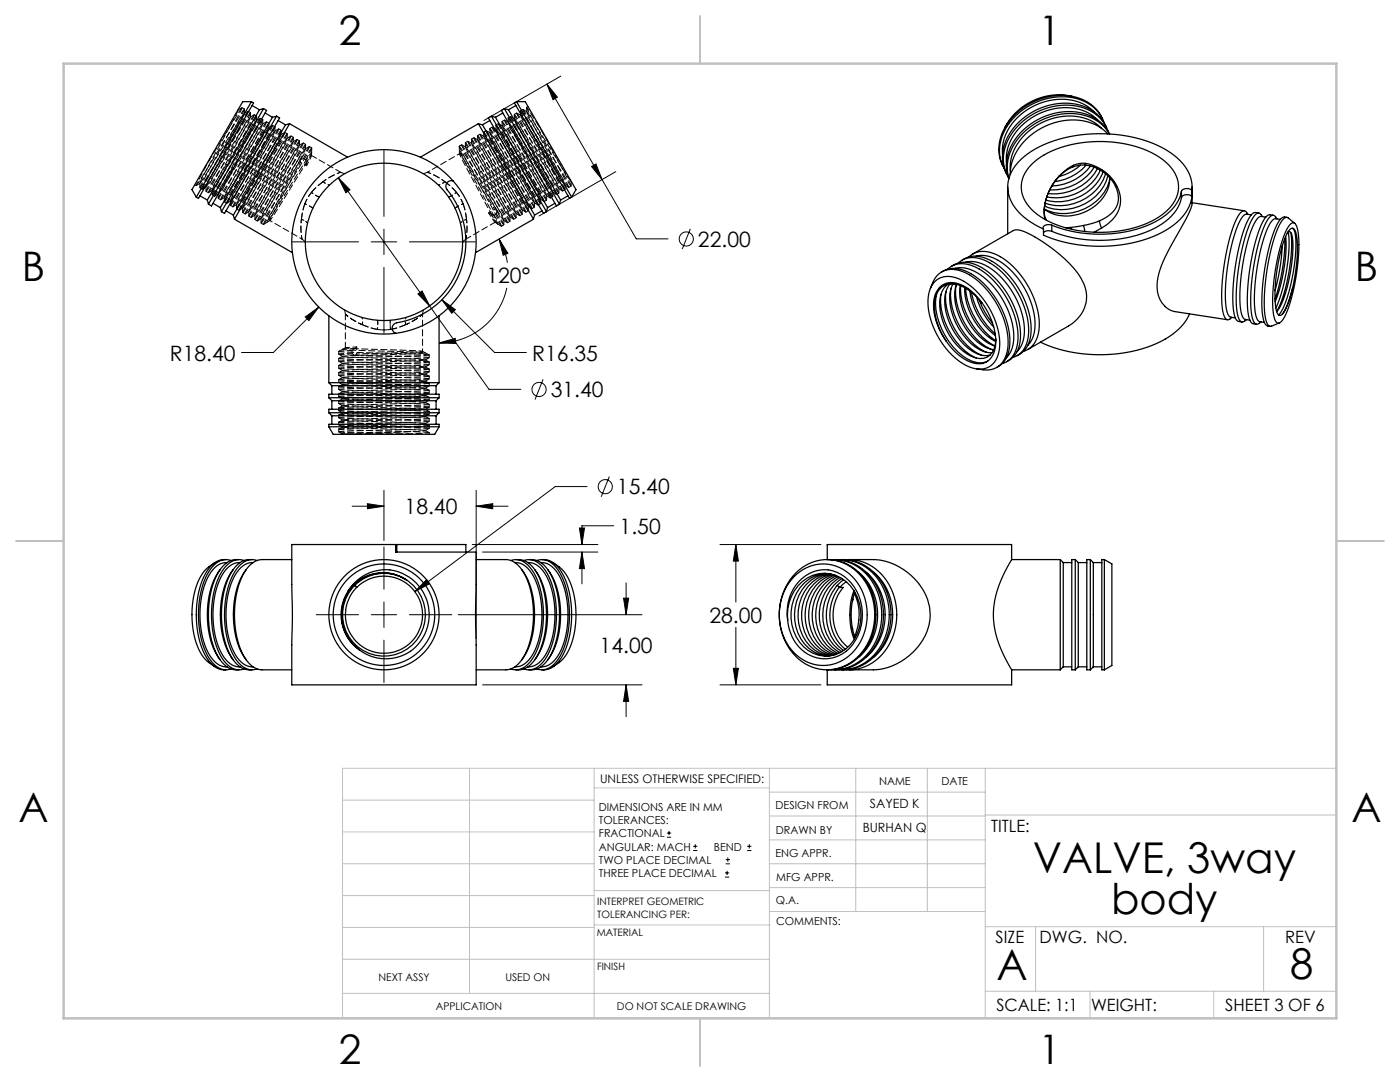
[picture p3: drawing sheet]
<svg xmlns="http://www.w3.org/2000/svg" width="279mm" height="216mm" viewBox="0 0 279 216" stroke-linecap="round" stroke-linejoin="round" font-family="sans-serif">
<g fill="none" stroke="#000" stroke-width=".2">
<path d="M109.2 16.8l2 2.6-.8 .5zM109.2 16.8l17.8 30.9h6.3M111.9 15.2l-15.3 8.8M67.5 35.5l2.3 2.4-.8 .6zM67.5 35.5l30.1 42.2h6.3M76.6 30v13.2M118.1 33.2l.8-.5 1.3 3.1zM122.9 34.2l-15.3 8.9M58.4 48.3h13.1M74.1 48.3h5.1M76.6 45.7v5.1M76.6 53.3v13.2"/>
<path d="M81.7 48.3h13.2M83.4 58.7l.8-.6 1.5 2.9zM88.2 59.8l10.5 10.5h6.4M88.2 59.8l2.7 2-.7 .7zM99.6 47.7l1.8 2.8-1 .4zM99.6 47.7a13.8 13.8 0 0 1 1.7 4.7M101.1 57.5a13.8 13.8 0 0 1-13.5 10.9M137.8 45.7l-1.6 4M60.9 63.2l2.7-1.9-2 2.7zM63.6 61.3l-9 9h-6.4M87.6 68.4l3.2-.9 .2 1zM108.4 75.7l-1.6 4"/>
<path d="M76.6 97.8v10M95 97.8v29.6M117.2 97.1h-6.4l-28 20.9M121.6 95.1l-1.6 4M70.3 101h6.3M73.3 100.5l3.3 .5-3.3 .5zM76.6 109.1v8.5M85.1 115.7l.6 .8-2.9 1.5zM94.2 108.7h25.1M95 101h6.4M95 101l3.3-.5v1zM96.3 110.2h23"/>
<path d="M115.6 105.4h1l-.5 3.3zM116.1 110.2l.5 3.3h-1zM116.1 110.2v6.3M122.5 104.9h-6.4v3.8M124.4 119.4h1.1l-.5 3.3zM125 116.3v6.4M143.7 108.7h20.1M146.9 108.7l.5 3.3h-1.1zM146.9 108.7v11.4M63.1 122.7h8.4M74.1 122.7h5.1M76.6 120.1v5.1"/>
<path d="M76.6 127.7v8.5M81.7 122.7h8.5M91.4 122.7h36.7M96.3 136.7h31.8M125 136.7l.5 3.3h-1.1zM125 136.7v6.3M143.7 136.7h20.1M146.3 133.4h1.1l-.5 3.3zM146.9 125.2v11.5M133.1 167.1h.8M133.1 166.2h.8M133.5 165.8v.8"/>
<path d="M138.3 169.7h.9M138.3 168.9h.9M138.8 168.5v.8M144.7 175h.8M144.7 174.2h.8M144.8 172.4h.9M144.8 171.5h.9M145.1 173.8v.8M145.3 171.1v.8M149.1 169.7h.9M149.1 168.9h.9M149.5 168.5v.8"/>
<circle cx="137" cy="47.7" r="1.41"/>
<circle cx="107.6" cy="77.7" r="1.41"/>
<circle cx="120.8" cy="97.1" r="1.41"/>
</g>
<g fill="none" stroke="#c0c0c0" stroke-width=".2">
<path d="M68.4 159.7h50.2M93.7 153.3v44.9M118.6 153.3v49.9M118.6 157.2h34.9M153.5 153.3v49.9M153.5 158.1h43.1M170.8 153.3v28.6M185.1 153.3v28.6M196.6 153.3v49.9M266.7 153.3h-198.3v49.9M68.4 178.7h50.2M68.4 172.4h50.2"/>
<path d="M68.4 166h50.2M118.6 177.7h35.1M153.5 167.6h43.1M153.5 162.8h43.1M153.5 172.4h43.1M153.5 177.1h43.1M196.6 162.6h70.1M68.4 198.2h85.1M68.4 185.1h50.2M68.4 191.4h50.2M118.6 191.4h34.9M118.6 184.6h35.1"/>
<path d="M153.7 181.9h42.9M196.6 197.8h70.1M196.6 184.9h70.1M206.7 184.9v12.9M217.5 197.8v5.4M242.2 197.8v5.4M252.2 184.9v12.9"/>
</g>
<path d="M139.7 3.2v9.5M3.2 107.9h9.5M266.7 107.9h9.5M139.7 203.2v9.5" fill="none" stroke="#c0c0c0" stroke-width=".25"/>
<path d="M12.7 12.7h254v190.5h-254z" fill="none" stroke="#c0c0c0" stroke-width=".5"/>
<path d="M115.6 105.4h1l-.5 3.3zM116.1 110.2l.5 3.3h-1zM85.1 115.7l-2.3 2.3 2.9-1.5zM124.4 119.4h1.1l-.5 3.3zM125 136.7l.5 3.3h-1.1zM95 101l3.3-.5v1zM73.3 100.5l3.3 .5-3.3 .5zM67.5 35.5l1.5 3 .8-.6zM83.4 58.7l2.3 2.3-1.5-2.9zM109.2 16.8l2 2.6-.8 .5zM118.1 33.2l.8-.5 1.3 3.1zM88.2 59.8l2 2.7 .7-.7zM87.6 68.4l3.2-.9 .2 1zM99.6 47.7l1.8 2.8-1 .4zM60.9 63.2l.7 .8 2-2.7zM146.9 108.7l.5 3.3h-1.1zM146.3 133.4h1.1l-.5 3.3z" fill="#000"/>
<g fill="none" stroke="#000" stroke-width=".25">
<path d="M214 19.2a12.2 12.2 0 0 0-13.4 6.2M39.9 39.1l1.5 .8M41.4 39.9l.2 .8M50.2 20.3h-1.8l-.8 1.5-9.3 16 .9 1.5M50.2 20.3l-11 19M50.2 20.3l.4 .2-6.5 11.3-4.5 7.8-.4-.3M50.3 21.1l1.5 .8M51.8 21.9l-10.4 18M52.6 21.7l-11 19M52.6 21.7l.6 .3-3.4 6-7.6 13.1-.6-.4M52.6 21.7l-.8 .2M52.9 22.6l1.5 .8"/>
<path d="M54.4 23.4l-10.4 18M55.2 23.2l-11 19M55.2 23.2l.6 .3-10.5 18.3-.5 .8-.6-.4M55.2 23.2l-.8 .2M55.5 24.1l1.5 .8M57 24.9l-10.4 18M57.8 24.7l-11 19M57.8 24.7l11.6 6.7M57.8 24.7l-.8 .2M90.5 36.1a1.1 1.1 0 0 0-1.3 .4 1.1 1.1 0 0 0 0 1.4 16.4 16.4 0 0 1-10.3 26.6 1.1 1.1 0 0 0-.6 1 1.1 1.1 0 0 0 .7 1M90.5 36.1a18.4 18.4 0 0 0-31.1 5.7 18.4 18.4 0 0 0 19.6 24.7M90.5 36.1a18.4 18.4 0 0 1-11.5 30.4"/>
<path d="M95.5 24.7l11 19M95.5 24.7l-11.6 6.7M95.5 24.7l.8 .2M96.3 24.9l10.4 18M97.8 24.1l-1.5 .8M98.1 23.2l-.6 .3 .2 .5 10.8 18.6 .6-.4M98.1 23.2l11 19M98.1 23.2l.8 .2M98.9 23.4l10.4 18M100.4 22.6l-1.5 .8M100.7 21.7l-.6 .3 5.3 9.4 5.7 9.7 .6-.4M100.7 21.7l11 19"/>
<path d="M100.7 21.7l.8 .2M101.5 21.9l10.4 18M103 21.1l-1.5 .8M103.1 20.3l11 19M103.1 20.3l-.4 .3 11 19 .4-.3M103.1 20.3h1.7l9.9 17 .3 .5-.9 1.5M111.9 39.9l-.2 .8M113.4 39.1l-1.5 .8M201.1 37.3v9.4M201.3 35.6a9.1 9.1 0 0 1 3.1-9.2 12.6 12.6 0 0 1 14.2-2.5l1.7 1.4 1.1 1.4a8.5 8.5 0 0 0-8.4-4.4 12.9 12.9 0 0 0-11.8 8.5l-.4 2.2 .2 1.5 .3 1.2M205.8 32.9a19.1 19.1 0 0 1 13.2-4.7 21 21 0 0 1 13.6 4.1 6.1 6.1 0 0 1 0 10 20.5 20.5 0 0 1-13.6 4.1 20.2 20.2 0 0 1-12.6-4.1 6 6 0 0 1-.6-9.4zM211.4 35.1a10.3 10.3 0 0 0-2.9 8.6"/>
<path d="M211.4 35.1v.1M211.4 35.2a9.4 9.4 0 0 0-2.8 8.2l.1 .3M214.1 33.3a8.1 8.1 0 0 0-2.7 1.9M214.2 33l-1.3 .8-1.5 1.3M214.2 33l-.1 .3M215.6 33a10 10 0 0 1-4.2 2.2M216.5 32.9l-1.2 .1-1.2 .3M216.5 32.9a7.3 7.3 0 0 1 3 1M216.7 32.6l1.5 .4 1.7 .8M216.7 32.6l-1.4 .1-1.1 .3M216.7 32.6l-.2 .3M216.8 33a10.1 10.1 0 0 1-6.3 3.2"/>
<path d="M217.6 33.1a10.1 10.1 0 0 1-7.7 4M218.3 22.3a10.3 10.3 0 0 0-11.7-1.3 10.3 10.3 0 0 0-6.5 9.7M218.4 33.4a10 10 0 0 1-8.9 4.5M219 33.6a9.8 9.8 0 0 1-9.8 5M219.1 24a10.3 10.3 0 0 0-11.7-1.3 10.3 10.3 0 0 0-6.5 9.7M219.5 33.9a7.6 7.6 0 0 1 3.2 3.3M219.6 33.9a9.7 9.7 0 0 1-10.7 5.4M219.9 33.8a6.8 6.8 0 0 1 3.3 8.3 7.7 7.7 0 0 1-3.3 3.4M219.9 33.8l-.4 .1M219.9 25.6a10.3 10.3 0 0 0-11.8-1.2 10.3 10.3 0 0 0-6.5 9.7M220.1 23.8a8.3 8.3 0 0 0-7.8-4.8 13 13 0 0 0-12.6 8.6 7.4 7.4 0 0 0 .4 5.5M220.1 34.3a9.6 9.6 0 0 1-11.4 5.6"/>
<path d="M220.3 24.5a8.2 8.2 0 0 0-7.8-5.2 13 13 0 0 0-12.7 8.6 7.4 7.4 0 0 0 .6 5.8M220.6 34.7a9.5 9.5 0 0 1-12 5.8M220.8 25.5a8.3 8.3 0 0 0-7.8-4.9 13 13 0 0 0-12.6 8.5 7.5 7.5 0 0 0 .5 5.6M221.1 26.7a10.5 10.5 0 0 0-11.6-1.9 11.4 11.4 0 0 0-7.9 9.9v.1M221.1 35.1a9.5 9.5 0 0 1-10.7 6.6l-1.9-.6M221.1 26.1a8.2 8.2 0 0 0-7.9-5.1 13 13 0 0 0-12.6 8.5 7.4 7.4 0 0 0 .6 5.9M221.5 35.4a7.7 7.7 0 0 1-5.8 7.2 7.7 7.7 0 0 1-7.3-.9 9.6 9.6 0 0 0 13-5.5l.1-.5M222.6 37.1l.1 .1M222.7 37.2a4.5 4.5 0 0 1-2.4 6.4l-.9 .5M235.8 39.4a1.4 1.4 0 0 1 2.1-.2 10 10 0 0 1-6 7.2 29.3 29.3 0 0 1-23.7 .5v-1.2M235.8 38.2a1.4 1.4 0 0 1 2.1-.2 8.2 8.2 0 0 0-4.3-7.5 27.7 27.7 0 0 0-20-3.3 18.4 18.4 0 0 0-10.9 5.8 6.8 6.8 0 0 0 1 9.7l2 1.6 2.5 1.4M235.8 39.4a9 9 0 0 1-5.4 6.2 26.2 26.2 0 0 1-20.5 .6"/>
<path d="M235.8 38.2a9 9 0 0 1-5.4 6.1 26.2 26.2 0 0 1-20.5 .6M235.8 38.2v1.2M237.9 37.3v3.3a22 22 0 0 1-2.9 6.2 27.9 27.9 0 0 0-4 9.4 5 5 0 0 0 3.5 6l10.5 1.6M42.5 40.6l1.5 .8M44 41.4l.2 .8M45.1 42.1l1.5 .8M46.6 42.9l.2 .8M46.8 43.7l11.6 6.7M106.5 43.7l-11.6 6.7M106.7 42.9l-.2 .8M108.2 42.1l-1.5 .8M109.3 41.4l-.2 .8"/>
<path d="M110.8 40.6l-1.5 .8M185.7 57.6l.5-1.2a4.2 4.2 0 0 1 6-2.2 16.4 16.4 0 0 1 8.5 10.8 8.9 8.9 0 0 1-.7 7.3 3.9 3.9 0 0 1-3.8 1.5l-1.3-.2M186.6 56.2a4.4 4.4 0 0 1 5.1-.4 15.4 15.4 0 0 1 7.8 13.8 4 4 0 0 1-5.9 3.7 15.1 15.1 0 0 1-8.1-10.4 7.3 7.3 0 0 1 1.1-6.7zM186.9 58.6a12.5 12.5 0 0 0 3.3 10.7 7.6 7.6 0 0 0 5.8 3.1l1.1-.3M187.3 57.6a6.7 6.7 0 0 0-.6 6.1l.9 2.3 1.2 2.1M187.3 57.6a3.7 3.7 0 0 1 4.9-.6 13.6 13.6 0 0 1 6.5 12.1 3.5 3.5 0 0 1-5.3 3 11 11 0 0 1-4.6-4M187.3 57.6a3.9 3.9 0 0 1 4.8-.4 10.8 10.8 0 0 1 3.9 3.3M187.8 58.7a13.6 13.6 0 0 0 6.7 12.6l.4 .1M187.9 54.3a5.2 5.2 0 0 1 5.9 .3 17 17 0 0 1 7.7 14 5.1 5.1 0 0 1-2.6 4.7M188.8 58.2a13.5 13.5 0 0 0 7 12.7M189.1 53.7a4.6 4.6 0 0 1 5.7-.4 16.8 16.8 0 0 1 8.4 14.4 4.9 4.9 0 0 1-3.2 4.8M189.2 56.7a4.6 4.6 0 0 0-1.7 4.3 12.8 12.8 0 0 0 6.2 10 3.1 3.1 0 0 0 5-2.4v-1.1"/>
<path d="M189.6 56.6a6.1 6.1 0 0 0-.9 5.5 12.6 12.6 0 0 0 6.4 8.5 3.5 3.5 0 0 0 2.5 .2M189.8 57.6a13.6 13.6 0 0 0 6.5 12.4l.6 .3M189.9 53.1a5.2 5.2 0 0 1 6 .3 17 17 0 0 1 7.8 14 5.1 5.1 0 0 1-2.8 4.8M190.2 56.6a7 7 0 0 0-.3 5.4 12.8 12.8 0 0 0 5.6 7.8l.9 .4 1.6 .2M190.5 56.7a3.4 3.4 0 0 0-4 3.3 11.9 11.9 0 0 0 2.3 8.1M190.6 53.6a6.7 6.7 0 0 1 5.8 1.7 16 16 0 0 1 5.9 12.9l-.5 1.8-.9 1.4M190.8 57a13.5 13.5 0 0 0 6.9 12.6l.6 .3M190.9 56.7a10.5 10.5 0 0 0 1.7 8.7 9 9 0 0 0 5.7 4.4M191.3 52.5a4.6 4.6 0 0 1 5.6-.4 16.8 16.8 0 0 1 8.4 14.4 4.9 4.9 0 0 1-3.2 4.8M191.6 57a12.2 12.2 0 0 0 6.6 12h.4M191.7 57a13.6 13.6 0 0 0 6.9 12M192 51.9a5.2 5.2 0 0 1 6 .3 17 17 0 0 1 7.8 14 5.1 5.1 0 0 1-2.8 4.8"/>
<path d="M192.5 57.4a12.6 12.6 0 0 0 6.2 10.7M192.7 52.3a6.6 6.6 0 0 1 5.6 1.7 16.1 16.1 0 0 1 6.1 12.8l-.4 1.8-1 1.6M192.7 57.5a14.1 14.1 0 0 0 6 10.5M193.4 51.2a4.6 4.6 0 0 1 5.6-.3 16.8 16.8 0 0 1 8.4 14.3 4.9 4.9 0 0 1-3.1 4.9M193.6 58.1a13.1 13.1 0 0 0 5.1 8.9M193.9 58.3a14.6 14.6 0 0 0 4.7 8.3M194.1 50.7l8.1-4.7a3.3 3.3 0 0 1 2.9 .5 29 29 0 0 1 10.6 8.9 6.6 6.6 0 0 1-2.5 9.7M194.8 51.1a6.6 6.6 0 0 1 5.6 1.7 16.1 16.1 0 0 1 6.1 12.8l-.4 1.8-1 1.5M194.9 59.2a13.5 13.5 0 0 0 3.4 6M195.4 59.8a14.8 14.8 0 0 0 2.7 4.7M208.7 43.8l.1 .1M209.9 46.2l-.8-.2-.9 .4"/>
<path d="M209.9 44.9a1.2 1.2 0 0 0-1.7 .6v.2M209.9 44.9v1.3M213.7 45.4l-1 .1M213.7 45.4l.2 .4M216.3 45l-2.6 .4M216.3 45l.2 1.2M219.4 44.1l-3.1 .9M219.4 44.1l.5 1.4M219.9 45.5l-1.6 .8M237.9 40.4l10.4 1.7M249.1 42.8l-.3-.4a.77 .77 0 0 0-.8-.3 .77 .77 0 0 0-.6 .6 29.7 29.7 0 0 0-3.3 11.9l-.2 1.7a15.2 15.2 0 0 0 .6 7.1l.3 .3 .4 .1 .7-.5M249.7 42.9l-.9-.2a2.45 2.45 0 0 0-1.6 2 39.1 39.1 0 0 0-2.5 16.8l.4 1.2 .2 .4 1.2 .3"/>
<path d="M251.2 42.5a1.32 1.32 0 0 0-1.8 .8 36.4 36.4 0 0 0-3.3 14.2 14.2 14.2 0 0 0 .6 6.2l.3 .4 .9 .1M252 43.2l-.3-.4a.77 .77 0 0 0-.8-.3 .77 .77 0 0 0-.6 .6 29.7 29.7 0 0 0-3.3 11.9l-.2 1.7a15.2 15.2 0 0 0 .6 7.1l.3 .4h.4l.7-.4M252.6 43.3l-.9-.1a2.45 2.45 0 0 0-1.6 1.9 39.1 39.1 0 0 0-2.5 16.9l.4 1.2 .2 .4 1.2 .3M254.1 43a1.32 1.32 0 0 0-1.8 .8 36.4 36.4 0 0 0-3.3 14.1 14.2 14.2 0 0 0 .6 6.3l.3 .3 .9 .2M254.9 43.7l-.3-.4a.77 .77 0 0 0-.8-.3 .77 .77 0 0 0-.6 .6 29.7 29.7 0 0 0-3.3 11.9l-.2 1.7a15.2 15.2 0 0 0 .6 7.1l.3 .3 .4 .1 .7-.5M255.5 43.8l-.9-.2a2.1 2.1 0 0 0-1.5 1.7 38.2 38.2 0 0 0-2.5 17.4l.5 1.3 .3 .2 .9 .1M255.9 49.1l-.5 4.9-.9 4M256.4 47.6a36.5 36.5 0 0 1-1.9 12M256.6 47.2a30.8 30.8 0 0 1-2.1 13M256.8 43.4l-.4-.1a2.26 2.26 0 0 0-1.7 1.8 41 41 0 0 0-2.7 18 1.94 1.94 0 0 0 1 1.9l.5 .1M257.1 46.3a32.4 32.4 0 0 1-2.5 15.1M257.4 45.9a.66 .66 0 0 1 .7-.3 .66 .66 0 0 1 .5 .7 27.2 27.2 0 0 1-.6 11.2 12.5 12.5 0 0 1-2.2 5.3l-.3 .1h-.3a7.2 7.2 0 0 1-.8-4.4 32.8 32.8 0 0 1 2.5-12z"/>
<path d="M257.6 44.7l.6-.2a2.68 2.68 0 0 1 .9 2.4 37.5 37.5 0 0 1-2.8 16.5l-.5 .6a.73 .73 0 0 1-.8 .5 .73 .73 0 0 1-.6-.7 24 24 0 0 1 .2-10.1l.4-2.5a15 15 0 0 1 2.6-6.5zM257.6 46.4a31.4 31.4 0 0 1-2.8 15.8 16.4 16.4 0 0 0 2.6-7.3 20.7 20.7 0 0 0 .4-8.2l-.4-.5-.5 .2M257.9 45.6a1.29 1.29 0 0 1 .6 1.4 32.8 32.8 0 0 1-2.8 15.2l-.5 .7M258 57.5l-1.1 3.2-1 2M258.4 44.6l-1.3-1.1-.4-.1a3.3 3.3 0 0 0-1.7 2.3 41.7 41.7 0 0 0-2.5 17.5l.3 1.2 .5 .6 .4 .1 1.6-.7M65.6 76.4h22M65.6 79.4h22M65.6 79.4v-.7h22v.7M65.6 63v13.4M65.6 76.4l.6 .6M65.6 79.4l.6 .6M66.2 77h20.8"/>
<path d="M66.2 80h20.8M66.2 77v1.7M66.2 80v1.7M87 77v1.7M87 80v1.7M87.6 63v13.4M87.6 76.4l-.6 .6M87.6 79.4l-.6 .6M213.2 65.1l-8.1 4.6M237.4 62.6a12.8 12.8 0 0 1-7.5 6.3 29.7 29.7 0 0 1-22.3-.6M65.6 82.4v-.7h22v.7M65.6 82.4h22"/>
<path d="M65.6 85.2v-.5h22v.5M65.6 85.2h22M65.6 85.2l.9 1.5h20.3l.8-1.5M65.6 82.4l.6 .6M66.2 83h20.8M66.2 83v1.7M87 83v1.7M87.6 82.4l-.6 .6M42.8 112.3a9.1 9.1 0 0 0-4.2 7 17.1 17.1 0 0 0 1.8 11.5l1.1 1.3 1.3 .9M43.9 113.7a16.7 16.7 0 0 0-2.2 12.8 12 12 0 0 0 2.2 5.1M45.1 111.7a4.1 4.1 0 0 0-3.9 2.4 18.9 18.9 0 0 0 0 17.2 4.1 4.1 0 0 0 3.9 2.4M45.3 112.3a3.9 3.9 0 0 0-3.5 2.3 18 18 0 0 0 0 16.1 3.9 3.9 0 0 0 3.5 2.4"/>
<path d="M46.1 111.8a3.5 3.5 0 0 0-4.1 1.7 18.1 18.1 0 0 0-1.9 13.5 9.4 9.4 0 0 0 3.6 6.3l1.3 .4 1.1-.2M46.5 113.7a16.4 16.4 0 0 0-2.2 12.4 12.4 12.4 0 0 0 2.2 5.5M47.7 111.7a4.1 4.1 0 0 0-4 2.4 18.9 18.9 0 0 0 0 17.2 4.1 4.1 0 0 0 4 2.4M47.9 112.3a3.9 3.9 0 0 0-3.5 2.3 18 18 0 0 0 0 16.1 3.9 3.9 0 0 0 3.5 2.4M48.7 111.8a3.5 3.5 0 0 0-4.1 1.7 18.1 18.1 0 0 0-1.9 13.5 9.4 9.4 0 0 0 3.6 6.3l1.3 .4 1.1-.2M49.1 113.7a16.4 16.4 0 0 0-2.2 12.4 12.4 12.4 0 0 0 2.2 5.5M50.3 111.7a4.1 4.1 0 0 0-4 2.4 18.9 18.9 0 0 0 0 17.2 4.1 4.1 0 0 0 4 2.4M50.5 112.3a3.9 3.9 0 0 0-3.5 2.3 18 18 0 0 0 0 16.1 3.9 3.9 0 0 0 3.5 2.4M51.3 111.8a3.5 3.5 0 0 0-4.1 1.7 18.1 18.1 0 0 0-1.9 13.5 9.4 9.4 0 0 0 3.6 6.3l1.3 .4 1.1-.2M58.2 108.7h20.8v1.5h16l-.1 12.5 .1 14h-36.8l.2-14zM58.2 111.7h-5.9a4.6 4.6 0 0 0-3.8 2.9 19.1 19.1 0 0 0 .4 16.7 4.3 4.3 0 0 0 3.4 2.4h5.9M69.5 117.9a8.6 8.6 0 0 0 2.2 11.7"/>
<path d="M69.5 117.9a8.7 8.7 0 0 1 9.1-4.1 8.7 8.7 0 0 1 6.9 7.3 8.7 8.7 0 0 1-3.9 9.1 8.7 8.7 0 0 1-9.9-.6M70.8 116.8l.4 .4M79 108.7h.2M79.2 108.7h13.8v1.5M79.2 108.7v1.5M81.1 115.7a8.3 8.3 0 0 0-12.7 6 8.3 8.3 0 0 0 10.9 8.8 8.3 8.3 0 0 0 3.2-13.6l-1.2-1.1M81.3 115.8a8.4 8.4 0 0 0-11.8 2.1M81.3 115.8a8.4 8.4 0 0 0-11.7 2.2 8.4 8.4 0 0 0 2.1 11.6M95 111.7h6a4.9 4.9 0 0 1 3.9 3.3 19.4 19.4 0 0 1-.3 16 4.6 4.6 0 0 1-3.6 2.7h-6M102 111.8a3.6 3.6 0 0 1 4.2 2 18.9 18.9 0 0 1 1.3 15.2 6.7 6.7 0 0 1-3.8 4.5l-.9 .2-.8-.2M102.8 112.3a4.1 4.1 0 0 1 3.6 2.6 18 18 0 0 1-.3 16 3.9 3.9 0 0 1-3.3 2.2M103 111.7a4.3 4.3 0 0 1 4.2 2.6 19.1 19.1 0 0 1 0 16.7 4.3 4.3 0 0 1-4.2 2.7"/>
<path d="M104.1 113.7a16.7 16.7 0 0 1 2.2 12.8 12 12 0 0 1-2.2 5.1M104.6 111.8a3.6 3.6 0 0 1 4.2 2 18.9 18.9 0 0 1 1.3 15.2 6.7 6.7 0 0 1-3.8 4.5l-.9 .2-.8-.2M105.4 112.3a4.1 4.1 0 0 1 3.6 2.6 18 18 0 0 1-.3 16 3.9 3.9 0 0 1-3.3 2.2M105.6 111.7a4.3 4.3 0 0 1 4.2 2.6 19.1 19.1 0 0 1 0 16.7 4.3 4.3 0 0 1-4.2 2.7M106.7 113.7a16.7 16.7 0 0 1 2.2 12.8 12 12 0 0 1-2.2 5.1M107.2 111.8a3.6 3.6 0 0 1 4.2 2 18.9 18.9 0 0 1 1.3 15.2 6.7 6.7 0 0 1-3.8 4.5l-.9 .2-.8-.2M108 112.3a4.1 4.1 0 0 1 3.6 2.6 18 18 0 0 1-.3 16 3.9 3.9 0 0 1-3.3 2.2M108.2 111.7a4.3 4.3 0 0 1 4 2.6 19.1 19.1 0 0 1 0 16.7 4.3 4.3 0 0 1-4 2.7M109.3 113.7a16.4 16.4 0 0 1 2.3 12.4 12.4 12.4 0 0 1-2.3 5.5M110.4 112.3a9.1 9.1 0 0 1 4.3 7 17.1 17.1 0 0 1-1.8 11.5l-1.1 1.3-1.4 .9M158.5 115.1a8.1 8.1 0 0 1 13.1 1.9 11 11 0 0 1-3.4 14.7 8.2 8.2 0 0 1-11.6-4.1 11.3 11.3 0 0 1 1.9-12.5zM158.8 114.3a8.7 8.7 0 0 1 13.8 1.7 12 12 0 0 1-2.9 16.3 8.8 8.8 0 0 1-12.5-3.3 12.2 12.2 0 0 1 1.6-14.7z"/>
<path d="M159.5 115.9a6.7 6.7 0 0 1 10.8 1 9.8 9.8 0 0 1-2.1 13.5 7 7 0 0 1-10.2-3.4 10.3 10.3 0 0 1 1.5-11.1zM164.7 114.4a8.1 8.1 0 0 0-6.8 9 7.7 7.7 0 0 0 6.6 7.5 7.3 7.3 0 0 0 7.2-6.7 8.3 8.3 0 0 0-6.1-9.7 7.5 7.5 0 0 0-8.4 6.9v2.3M165 111.7a9.8 9.8 0 0 1 9.5 8.3 11.4 11.4 0 0 1-6 13l-1.5 .5-2 .2M165.1 111.7v-3h36.8v3M165.1 114.4a8 8 0 0 0-6.5 8.2 7.9 7.9 0 0 0 5.9 8.2l.7 .1M165.6 114.5a8.1 8.1 0 0 0-6.3 8.6 7.8 7.8 0 0 0 6.3 7.8M165.9 111.7a9.6 9.6 0 0 1 9.6 7.4 11.7 11.7 0 0 1-5.1 13.6l-2.2 .8-2.3 .1M165.9 114.6a8.2 8.2 0 0 0-5.9 9 7.7 7.7 0 0 0 5.9 7.2M166.2 114.7a8.5 8.5 0 0 0-5.2 10.6 7.4 7.4 0 0 0 5.2 5.4M166.4 111.7a9.8 9.8 0 0 1 9.6 8.3 11.4 11.4 0 0 1-6 13l-1.5 .5-2.1 .2M166.6 114.8a8.6 8.6 0 0 0-4.7 11 7.3 7.3 0 0 0 4.7 4.9M167 114.9a8.8 8.8 0 0 0-3 13.5 6.7 6.7 0 0 0 2.9 2.1"/>
<path d="M167.1 116.8a9 9 0 0 0 1.3 13M167.1 116.8l.5 .4M167.3 115.1a8.8 8.8 0 0 0-.4 15.1l.4 .2M167.4 111.7a9.6 9.6 0 0 1 9.6 7.4 11.7 11.7 0 0 1-5.1 13.6l-2.2 .8-2.3 .1M167.5 117.2a9 9 0 0 0 1.2 12.3M167.6 117.2h.7a8.4 8.4 0 0 0 .9 11.9M167.7 115.2a8.9 8.9 0 0 0-.7 14.6l.7 .4M167.9 111.7a9.8 9.8 0 0 1 9.6 8.3 11.4 11.4 0 0 1-6 13l-1.5 .5-2.1 .2M168 115.4a8.9 8.9 0 0 0 0 14.6M168.4 115.7l-1.3 1.1M168.9 111.7a9.6 9.6 0 0 1 9.6 7.4 11.7 11.7 0 0 1-5.1 13.6l-2.2 .8-2.3 .1M168.9 116.1l-1.3 1.1"/>
<path d="M169.4 111.7h4.9a12.2 12.2 0 0 1 11.2 9.4 11 11 0 0 1-5.7 10.9 10.7 10.7 0 0 1-5.5 1.6l-4.9 .1M170.2 119.5l-.1 .4 .1-.3M170.4 117.9a13.9 13.9 0 0 0 .1 9.6M170.5 118.4a10 10 0 0 1 0 8.6M170.6 118.2a14.2 14.2 0 0 0-.4 7.4M171.4 114.2a11.4 11.4 0 0 1 0 16.9M172.9 114.2a11.4 11.4 0 0 1 0 16.9M174.4 114.2a11.4 11.4 0 0 1 0 16.9M201.9 111.7a24.5 24.5 0 0 0-3.6 10.4 22.1 22.1 0 0 0 3.6 11.6M201.9 111.7h9.7M211.6 111.7v22M211.6 111.7l.6 .6"/>
<path d="M212.2 112.3v20.8M212.2 112.3h1.7M214.6 111.7h-.7v22h.7M214.6 111.7v22M214.6 111.7l.6 .6M215.2 112.3v20.8M215.2 112.3h1.7M217.6 111.7h-.7v22h.7M217.6 111.7v22M217.6 111.7l.6 .6M218.2 112.3v20.8M218.2 112.3h1.7"/>
<path d="M220.4 111.7h-.5v22h.5M220.4 111.7v22M220.4 111.7l1.5 .8v20.3l-1.5 .9M165.1 133.7v3h36.8v-3M170.1 125.5v-.2l.5 2M201.9 133.7h9.7M212.2 133.1h1.7M212.2 133.1l-.6 .6M215.2 133.1h1.7M215.2 133.1l-.6 .6M218.2 133.1h1.7M218.2 133.1l-.6 .6"/>
<circle cx="76.6" cy="48.3" r="15.7"/>
<circle cx="76.6" cy="122.7" r="11"/>
<circle cx="76.6" cy="122.7" r="7.7"/>
<circle cx="76.6" cy="122.7" r="10.1"/>
</g>
<g fill="none" stroke="#000" stroke-width=".2" stroke-dasharray="1.3 .6" stroke-dashoffset=".3">
<path d="M50.7 23l-9.5 15.1M56.8 26.5l-9.5 15.1M60.4 28.6l-9.5 15.2M60.6 31.6l1.1-2.3M61 31.9l.1 .7M62.2 38.4l-.8 1.1-.6 1.2M62.2 31v-.6M62.2 29.6l-1.2 2.3M91.1 38.4l.7 1.1 .6 1.2M91.7 30v.7M111.5 38.4l-8.4-15.8M53.3 44.3l.6-.3"/>
<path d="M60.8 40.7l.6-1.2 .8-1.1M92.4 40.7l-.5-1.2-.8-1.1M98.6 42.9l-.6-.2M98.8 44.4l.5 .3M99.1 42.7l1.4 2.2M100 45.1l-1.4-2.2M101.7 44.1l-8.3-15.8M105.4 42l-8.4-15.8M67.6 70.1l2.6-.2M67.7 76.3l17.9 .7M67.7 72.1l17.9 .6M68.9 69.4l-.5 .3"/>
<path d="M70.2 69.9l.6-.4M70.3 70.5l-2.7 .2M84.9 70.4l-.6-.3M67.6 86.2l.6 .3M67.7 83.4l17.9 .6"/>
</g>
<g fill="none" stroke="#000" stroke-width=".2" stroke-dasharray="1.3 .6" stroke-dashoffset=".2">
<path d="M39.2 37l9.6-15.2M39.9 37.4l8.4-15.9M40.4 37.7l9.6-15.2M41.1 38.2l8.4-16M41.6 38.4l9.6-15.2M42.4 38.8l8.3-15.9M42.8 39.2l9.6-15.3M43.6 39.6l8.4-16M44.1 39.8l9.5-15.2M48.2 21.6l-7.5 12M48.8 21.8l-8.4 15.9M49.5 22.2l-9.6 15.3"/>
<path d="M50 22.5l-8.4 15.9M51.2 23.2l-8.4 15.9M52 23.6l-9.6 15.3M52.4 23.9l-8.4 16M53.1 24.4l-9.5 15.2M53.7 24.6l-8.4 15.9M54.3 25.1l-9.5 15.2M54.9 25.3l-8.4 16M55.6 25.7l-9.6 15.3M56.1 26l-8.4 16M57.3 26.7l-8.4 16M58 27.2l-9.5 15.2"/>
<path d="M58.5 27.4l-8.4 16M59.3 27.9l-9.6 15.2M59.8 28.1l-8.4 16M61 28.8l-8.4 16M61.7 29.3l-9.6 15.2M91.7 29.2l8.4 15.9M92.1 28.9l9.7 15.3M92.9 28.5l8.4 15.9M93.4 28.2l9.6 15.2M94.1 27.8l8.4 15.9M94.6 27.5l9.6 15.2M95.3 27.1l8.4 15.9"/>
<path d="M95.8 26.8l9.6 15.2M96.6 26.4l8.3 15.8M97 26.1l9.6 15.2M97.8 25.7l8.4 15.9M98.3 25.4l9.6 15.2M99 25l8.4 15.9M99.5 24.7l9.6 15.2M100.2 24.3l8.4 15.9M100.7 24l9.6 15.2M101.4 23.5l8.4 16M101.9 23.3l9.6 15.2M102.7 22.9l8.4 15.8"/>
<path d="M103.1 22.6l9.6 15.2M103.9 22.2l8.4 15.9M104.4 21.9l9.6 15.2M105.1 21.4l8.4 16M109.1 39.9l-8.4-15.9M109.8 39.5l-9.6-15.3M110.3 39.2l-8.4-15.9M111 38.8l-9.6-15.3M112.3 38.1l-9.6-15.3M112.7 37.8l-8.4-15.9M113.5 37.4l-9.6-15.3M113.9 37l-6.7-12.5"/>
<path d="M44.8 40.3l8.4-16M45.3 40.5l9.6-15.2M46 41l8.4-16M46.5 41.2l9.6-15.2M47.2 41.7l8.4-15.9M47.8 41.9l9.5-15.2M48.5 42.4l8.4-16M48.9 42.7l9.6-15.3M49.7 43.1l8.4-15.9M50.2 43.3l9.5-15.2M50.9 43.8l8.4-15.9M51.4 44.1l9.6-15.3"/>
<path d="M52.1 44.5l8.4-16M52.6 44.8l9.6-15.3M100.5 44.9l-8.4-16M101.3 44.4l-9.6-15.2M102.5 43.7l-9.6-15.2M103 43.4l-8.4-15.9M103.7 43l-9.6-15.2M104.2 42.7l-8.4-15.9M104.9 42.3l-9.6-15.2M106.2 41.6l-9.7-15.3M106.6 41.3l-8.4-15.9M107.4 40.9l-9.6-15.3"/>
<path d="M107.8 40.6l-8.3-15.9M108.6 40.2l-9.6-15.3M67.6 80l18-.7M67.6 72.9l18-.7M67.6 75.8l18-.7M67.6 70.7l18 .7M67.6 77.2l18-.7M67.6 71.5l18-.7M67.6 77.7l18 .7M67.6 74.3l18.1-.7M67.6 78.6l18-.7M67.7 73.5l17.9 .7"/>
<path d="M67.7 74.9l17.9 .7M67.7 79.1l17.9 .7M85.6 73.6l-18-.6M85.6 77.9l-18-.7M85.6 76.4l-17.9-.6M85.6 72.2l-18-.7M85.6 78.4l-18 .7M85.6 71.4l-18 .7M85.6 74.2l-18 .7M85.6 79.3l-18-.7M85.6 75.6l-18 .7M85.6 79.8l-18 .7"/>
<path d="M85.6 77l-18 .7M85.6 72.8l-18 .7M85.6 75l-18-.6M85.6 70.8l-18-.7M67.6 81.9l18 .7M67.6 84.2l18-.7M67.6 82.8l18-.7M67.6 81.4l18.1-.7M67.6 85.6l18-.7M67.6 84.8l18 .7M67.7 80.6l17.9 .6M67.7 86.2l14.2 .5"/>
<path d="M85.6 80.7l-17.9-.7M85.6 84.9l-18-.7M85.6 83.5l-17.9-.7M85.6 85.5l-18 .7M85.6 82.6l-18 .7M85.6 81.2l-18 .7M85.6 86.3l-18-.7M85.6 84.1l-18 .7M85.6 82.1l-18-.7"/>
</g>
<g fill="none" stroke="#000" stroke-width=".2" stroke-dasharray="1.3 .6">
<path d="M38.9 36.9l.2 .1M39.9 36.6l7.6-14.7M39.9 37.5l.5 .2M41.1 37.3l7.7-14.7M41.1 38.2l.5 .3M42.3 38l7.7-14.6M42.3 38.9l.5 .3M43.5 38.7l7.7-14.6M43.6 39.6l.4 .3M44.8 39.4l7.6-14.6M47.5 21.9h.1M48.7 22.6l-8.8 13.9"/>
<path d="M48.8 21.8l-.5-.3M50 22.5l-.5-.3M51.2 24l-8.9 14M51.2 23.2l-.4-.3M52.4 23.9l-.4-.3M53.6 25.5l-8.8 13.9M53.7 24.6l-.5-.3M54.8 26.2l-8.8 13.9M54.9 25.3l-.5-.3M56.1 26l-.5-.3M57.2 27.6l-8.8 13.9M57.3 26.7l-.4-.3"/>
<path d="M58.5 28.3l-8.8 13.9M58.5 27.4l-.4-.3M59.8 28.1l-.5-.3M60 32.4l-.1-.5M60.6 31.6l.4 .3M60.9 29.7l-8.8 13.9M61 28.8l-.5-.3M61.1 32.6l.1 .5M62.2 38.4l2.3-2.2M62.2 30.4h.1M62.2 29.5l-.5-.2M64.5 36.2l-2.3 2.2"/>
<path d="M88.8 36.2l2.3 2.2M91.1 38.4l-2.3-2.2M92.1 28.9l-.4 .3M92.9 29.3l8.9 14M93.3 28.2l-.4 .3M94.1 28.6l8.9 14M94.6 27.5l-.5 .2M95.4 27.9l8.8 14M95.8 26.8l-.5 .2M96.6 27.2l8.8 14M97 26.1l-.5 .2M97.8 26.5l8.8 13.9"/>
<path d="M98.2 25.4l-.4 .2M99 25.8l8.9 13.9M99.5 24.7l-.5 .2M100.2 25.1l8.9 13.9M100.7 24l-.5 .2M101.5 24.4l8.8 13.9M101.9 23.3l-.5 .2M102.7 23.7l8.8 13.9M103.1 22.6l-.5 .2M103.9 23l8.9 13.9M104.3 21.8l-.4 .3M105.1 22.3l8.9 13.9"/>
<path d="M105.4 21.2l-.3 .2M107.9 39.7l-7.7-14.6M109.8 39.5l.5-.3M110.3 38.3l-7.6-14.6M111.1 38.8l.4-.3M112.3 38.1l.4-.3M112.8 36.9l-7.7-14.5M113.5 37.4l.5-.3M114 36.2v.1M44.8 40.3l.4 .3M46 40.1l7.6-14.6M46 41l.5 .3"/>
<path d="M47.2 40.8l7.7-14.6M47.2 41.7l.5 .3M48.4 41.5l7.7-14.6M48.5 42.4l.4 .3M49.7 42.2l7.6-14.6M49.7 43.1l.4 .3M50.9 42.9l7.6-14.6M50.9 43.8l.4 .3M52.1 43.6l7.6-14.6M52.1 44.5l.5 .3M60.2 43.8l.6-3.1M60.8 40.7l-.6 3.1"/>
<path d="M92.4 40.7l.7 3.1M93.1 43.8l-.7-3.1M98 42.7l-.5-.2M98.7 41.8l.5 .2M99.1 42.7l-.5 .2M99.3 44.7h.1M100.1 45.2l.4-.3M100.6 44l-7.7-14.6M101.3 44.4l.5-.2M102.5 43.7l.5-.2M103 42.5l-7.6-14.5M103.7 43l.5-.2"/>
<path d="M104.2 41.8l-7.6-14.6M105 42.3l.4-.2M106.2 41.6l.4-.3M106.7 40.4l-7.7-14.5M107.4 40.9l.5-.3M108.6 40.2l.5-.3M67.6 70.1v.6M67.6 71.5v.6M67.6 72.9v.6M67.6 74.4v.5M67.6 75.8v.5M67.6 77.2v.5"/>
<path d="M67.6 78.6v.5M67.6 80v.5M68.4 71.1l16.4 .7M68.4 78.2l16.4 .7M68.4 69.7h.1M68.4 74l16.4 .6M68.4 75.4l16.5 .6M68.5 79.6l16.4 .7M70.3 70.5l-.1-.6M70.8 69.5l.4-.3M71.2 70.6l-.4 .3M72.3 64.8l3 .9"/>
<path d="M75.3 65.7l-3-.9M77.9 65.7l3.1-.9M81 64.8l-3.1 .9M84.9 78.9l-16.5 .7M84.9 71.8l-16.5 .7M84.9 74.7l-16.5 .6M84.9 76.1l-16.5 .7M84.9 77.5l-16.5 .7M84.9 73.2l-16.5 .7M85.6 79.8l.1-.5M85.6 78.4l.1-.5M85.6 77l.1-.5"/>
<path d="M85.6 75.6l.1-.5M85.6 74.2l.1-.6M85.6 72.8l.1-.6M85.6 71.4l.1-.6M67.6 81.4v.5M67.6 82.8v.5M67.6 84.2v.6M67.6 85.6v.6M68.2 86.5l-.1 .2M68.4 82.4l16.5 .7M68.4 85.2l16.4 .7M84.9 83.1l-16.5 .7"/>
<path d="M84.9 81.7l-16.5 .7M84.9 80.3l-16.5 .7M84.9 84.5l-16.5 .7M85.6 85.5l.1-.6M85.6 84.1l.1-.6M85.6 82.6l.1-.5M85.6 81.2l.1-.5M85.7 86.7v-.4"/>
</g>
<g fill="none" stroke="#000" stroke-width=".2" stroke-dasharray="1.3 .6" stroke-dashoffset=".5">
<path d="M42.8 30.1l-3.6 6.9M59.9 31.9l-6.6 12.4 8.9-13.9M62.2 31l-1 2.1M68.8 34.6l-.8-.2M85.3 34.4l-.9 .2M109.3 28.1l-4.2-6.7M60.3 47.7l.6 .6M92.3 48.3l.7-.6M98.8 44.3l-1.3-1.8M99.2 42l-7.5-12 7.6 14.7M68.7 61.8l.2 .9M69 69.4l2.2-.2"/>
<path d="M70.8 70.9l14.1-.5-16.5-.7M72.3 64.8l-1.7-.9-1.7-1.2 1.7 1.2 1.7 .9M81 64.8l1.6-.9 1.7-1.2-1.6 1.2-1.7 .9M84.3 62.7l.3-.9M77.8 86.7l7.8-.4"/>
</g>
<g fill="none" stroke="#000" stroke-width=".2" stroke-dasharray="1.3 .6" stroke-dashoffset=".4">
<path d="M39.2 37l.7-.4M39.9 36.6v.9M40.4 37.7l.7-.4M41.1 37.3v.9M41.6 38.5l.7-.5M42.3 38v.9M42.8 39.2l.8-.5M43.5 38.7l.1 .9M44 39.9l.8-.5M44.8 39.4v.9M48.3 21.5l-.8 .4M48.8 22.6v-.8"/>
<path d="M49.5 22.2l-.8 .4M50 23.3v-.8M50.7 22.9l-.7 .4M51.2 24v-.8M52 23.6l-.8 .4M52.4 24.7v-.8M53.2 24.3l-.8 .4M53.6 25.5l.1-.9M54.4 25l-.8 .4M54.9 26.2v-.9M55.6 25.7l-.8 .4M56.1 26.9v-.9"/>
<path d="M56.8 26.4l-.7 .5M57.3 27.6v-.9M58.1 27.1l-.8 .5M58.5 28.3l.1-.9M59.3 27.8l-.8 .5M59.7 29l.1-.9M59.9 31.9l1.1-2.2M59.9 31.9l.7-.3M60.5 28.5l-.8 .5M61 29.7v-.9M61.7 29.3l-.7 .4M62.2 30.4l-1.1 2.2"/>
<path d="M62.2 30.4v-.9M91.7 29.2v.8M92.9 28.5v.8M92.9 29.3l-.8-.4M94.1 27.8v.8M94.1 28.6l-.7-.4M95.3 27.1v.8M95.4 27.9l-.8-.4M96.5 26.3l.1 .9M96.6 27.2l-.8-.4M97.8 25.6v.9M97.8 26.5l-.8-.4"/>
<path d="M99 24.9v.9M99 25.8l-.8-.4M100.2 24.2v.9M100.2 25.1l-.7-.4M101.4 23.5v.9M101.5 24.4l-.8-.4M102.6 22.8l.1 .9M102.7 23.7l-.8-.4M103.9 22.1v.9M103.9 23l-.8-.4M105.1 21.4v.9M105.1 22.3l-.8-.4"/>
<path d="M107.9 39.8l.7 .4M109.1 39.9v-.9M109.1 39.1l.7 .4M110.3 39.2v-.9M110.3 38.3l.8 .5M111.5 38.5l.1-.9M111.5 37.6l.8 .5M112.7 37.8l.1-.9M112.8 36.9l.7 .5M114 37.1v-.9M45.3 40.6l.7-.5M46 40.1v.9"/>
<path d="M46.5 41.3l.7-.5M47.2 40.8v.9M47.7 42l.7-.5M48.4 41.5v.9M48.9 42.7l.8-.5M49.6 42.2l.1 .9M50.1 43.4l.8-.5M50.9 42.9v.9M51.4 44.1l.7-.5M52.1 43.6v.9M52.6 44.8l.7-.5M99.2 42l1.3 2"/>
<path d="M99.2 42l-.1 .7M99.3 44.7l-1.3-2M99.3 44.7l.8 .4M100.5 44.9l.1-.9M100.5 44l.8 .4M101.8 44.2v-.9M101.8 43.3l.7 .4M103 43.5v-.9M103 42.6l.7 .4M104.2 42.7v-.8M104.2 41.9l.7 .4M105.4 42l.1-.8"/>
<path d="M105.4 41.2l.8 .4M106.6 41.3l.1-.8M106.7 40.5l.7 .4M107.9 40.6v-.9M67.6 70.7l.8 .4M67.6 74.9l.8 .5M67.6 73.5l.8 .5M67.6 76.3l.8 .5M67.6 72.1l.8 .4M67.6 79.1l.8 .5M67.6 77.7l.8 .5M68.4 79.6l-.8 .4"/>
<path d="M68.4 72.5l-.8 .4M68.4 73.9l-.8 .4M68.4 76.8l-.8 .4M68.4 71.1l-.8 .4M68.4 75.3l-.8 .5M68.4 78.2l-.8 .4M68.4 69.7l-.8 .4M68.4 69.7l2.4-.2M70.8 70.9l-2.4 .2M70.8 70.9l-.5-.4M84.9 77.5l.7-.5M84.9 76.1l.7-.5"/>
<path d="M84.9 78.9l.7-.5M84.9 74.7l.7-.5M84.9 71.8l.7-.4M84.9 73.2l.7-.4M85.6 73.6l-.7-.4M85.7 70.8l-.8-.4M85.7 76.5l-.8-.5M85.7 72.2l-.8-.4M85.7 79.3l-.8-.4M85.7 77.9l-.8-.4M85.7 75l-.8-.4M67.6 80.5l.8 .5"/>
<path d="M67.6 81.9l.8 .5M67.6 83.4l.8 .4M67.6 84.8l.8 .4M68.4 82.4l-.8 .4M68.4 83.8l-.8 .4M68.4 81l-.8 .4M68.4 85.2l-.8 .4M81.3 86.1l-11.8 .6M84.9 80.3l.7-.5M84.9 85.9l.7-.4M84.9 84.5l.7-.4M84.9 81.7l.7-.5"/>
<path d="M84.9 83.1l.7-.5M85.6 83.5l-.7-.4M85.7 80.7l-.8-.4M85.7 86.3l-.8-.4M85.7 82.1l-.8-.4M85.7 84.9l-.8-.4"/>
</g>
<g fill="none" stroke="#000" stroke-width=".2" stroke-dasharray="1.3 .6" stroke-dashoffset=".1">
<path d="M49.9 23.4l-8.8 13.9M52.4 24.8l-8.8 13.8M56 26.9l-8.7 13.9M59.7 29l-8.8 13.9M68 34.4l-5.8-3.4M109.1 39l-7.6-14.5M111.5 37.6l-7.6-14.6M93 47.7l5.8-3.3M101.8 43.2l-7.7-14.5M105.4 41.1l-7.6-14.5M68.4 76.8l16.4 .6M68.5 72.6l16.3 .6"/>
<path d="M68.9 62.7v6.7M68.4 81l16.4 .7M68.4 83.8l16.4 .7"/>
</g>
<g fill="none" stroke="#000" stroke-width=".2" stroke-dasharray="1.3 .6" stroke-dashoffset=".7">
<path d="M61.2 33.1l-1.2-.7M64.5 36.2l.6 .5 .7 .2M88.8 36.2l-.7 .5-.6 .2M91.7 30.7l-6.4 3.7M53.9 44l6.4 3.7M60.2 43.8l.7 .3 .5 .4M61.4 44.5l-.5-.4-.7-.3M91.9 44.5l.5-.4 .7-.3M93.1 43.8l-.7 .3-.5 .4M97.5 42.5l1.2-.7M98.7 41.8l-7-11.1M71.2 70.6l13.1-.5"/>
<path d="M71.2 69.2v1.4M72.3 64.8l.1-.8-.2-.7M75.3 65.7l1.3 .1M76.6 65.8l1.3-.1M76.6 65.8l-1.3-.1M77.9 65.7l-1.3 .1M81 64.8l-.1-.8 .1-.7M84.3 70.1v-7.4M81.3 86.1l-13.1 .4M84.9 85.9l-3.6 .2"/>
</g>
<path d="M68.2 86.5l3.5 .2" fill="none" stroke="#000" stroke-width=".2" stroke-dasharray="1.3 .6" stroke-dashoffset="-.1"/>
<path d="M62.2 38.4l1.5 .9M91.1 38.4l-1.6 .9M60.8 40.7l1.6 .9M92.4 40.7l-1.6 .9M75.3 65.7v-1.8M77.9 63.9v1.8M77.9 65.7v-1.8" fill="none" stroke="#000" stroke-width=".2" stroke-dasharray="1.3 .6" stroke-dashoffset=".9"/>
<path d="M60 32.4l-6.1 11.6 8.3-13M64.5 36.2l1.6-1 1.9-.8M68 34.4l-1.9 .8-1.6 1M85.3 34.4l1.8 .8 1.7 1M88.8 36.2l-1.6-1-1.9-.8M91.7 30.7l7.1 13.7M60.2 43.8l-.1 1.8 .2 2.1M60.3 47.7a13 13 0 0 1-.1-3.9M93 47.7l.2-2-.1-1.9M93.1 43.8l.1 1.8-.2 2.1M84.3 70.1l-15.4-.7" fill="none" stroke="#000" stroke-width=".2" stroke-dasharray="1.3 .6" stroke-dashoffset=".6"/>
<g font-size="8.5">
<text x="206.1" y="174.2">VALVE, 3way</text>
<text x="221.7" y="182.3">body</text>
<text x="198.9" y="195.5">A</text>
<text x="257.5" y="195.4">8</text>
</g>
<g font-size="8.1">
<text x="67.6" y="8.9">2</text>
<text x="207.3" y="8.9">1</text>
<text x="4.4" y="56.1">B</text>
<text x="270.4" y="56.1">B</text>
<text x="3.7" y="164.1">A</text>
<text x="269.7" y="164.1">A</text>
<text x="67.6" y="212.4">2</text>
<text x="207.3" y="212.4">1</text>
</g>
<g font-size="4.2">
<text x="139.3" y="49.2">22.00</text>
<text x="97.1" y="56.5">120°</text>
<text x="33.9" y="71.9">R18.40</text>
<text x="106.2" y="71.9">R16.35</text>
<text x="109.9" y="79.3">31.40</text>
<text x="123.1" y="98.7">15.40</text>
<text x="80.7" y="102.6">18.40</text>
<text x="123.7" y="106.5">1.50</text>
<text x="141.6" y="124.3">28.00</text>
<text x="119.7" y="130.4">14.00</text>
</g>
<g font-size="3.4">
<text x="197.8" y="166">TITLE:</text>
<text x="198.7" y="188.1">SIZE</text>
<text x="207.5" y="188.1">DWG. NO.</text>
<text x="256.5" y="188.2">REV</text>
<text x="198.8" y="201.7">SCALE: 1:1</text>
<text x="217.7" y="201.8">WEIGHT:</text>
<text x="244.5" y="201.7">SHEET 3 OF 6</text>
</g>
<g font-size="2.5">
<text x="173.6" y="161.3">SAYED K</text>
<text x="172.2" y="166.1">BURHAN Q</text>
</g>
<text font-size="2.4" x="119.8" y="156.2">UNLESS OTHERWISE SPECIFIED:</text>
<g font-size="2.2">
<text x="119.5" y="161.8">DIMENSIONS ARE IN MM</text>
<text x="154.8" y="161.4">DESIGN FROM</text>
<text x="175.4" y="156.6">NAME</text>
<text x="187.9" y="156.7">DATE</text>
<text x="119.5" y="164.4">TOLERANCES:</text>
<text x="119.5" y="167.1">FRACTIONAL</text>
<text x="154.9" y="166.3">DRAWN BY</text>
<text x="119.5" y="169.7">ANGULAR: MACH</text>
<text x="119.5" y="172.4">TWO PLACE DECIMAL</text>
<text x="142.5" y="169.7">BEND</text>
<text x="154.8" y="171">ENG APPR.</text>
<text x="119.5" y="175">THREE PLACE DECIMAL</text>
<text x="154.9" y="175.7">MFG APPR.</text>
<text x="154.9" y="180.4">Q.A.</text>
<text x="154.9" y="184.6">COMMENTS:</text>
</g>
<g font-size="2.1">
<text x="75.5" y="195.7">NEXT ASSY</text>
<text x="100.9" y="195.7">USED ON</text>
<text x="86.9" y="201.5">APPLICATION</text>
<text x="123.1" y="201.6">DO NOT SCALE DRAWING</text>
</g>
<g font-size="2">
<text x="119.2" y="180.6">INTERPRET GEOMETRIC</text>
<text x="119.2" y="183.1">TOLERANCING PER:</text>
<text x="119.1" y="186.7">MATERIAL</text>
<text x="119.1" y="193.5">FINISH</text>
</g>
</svg>
